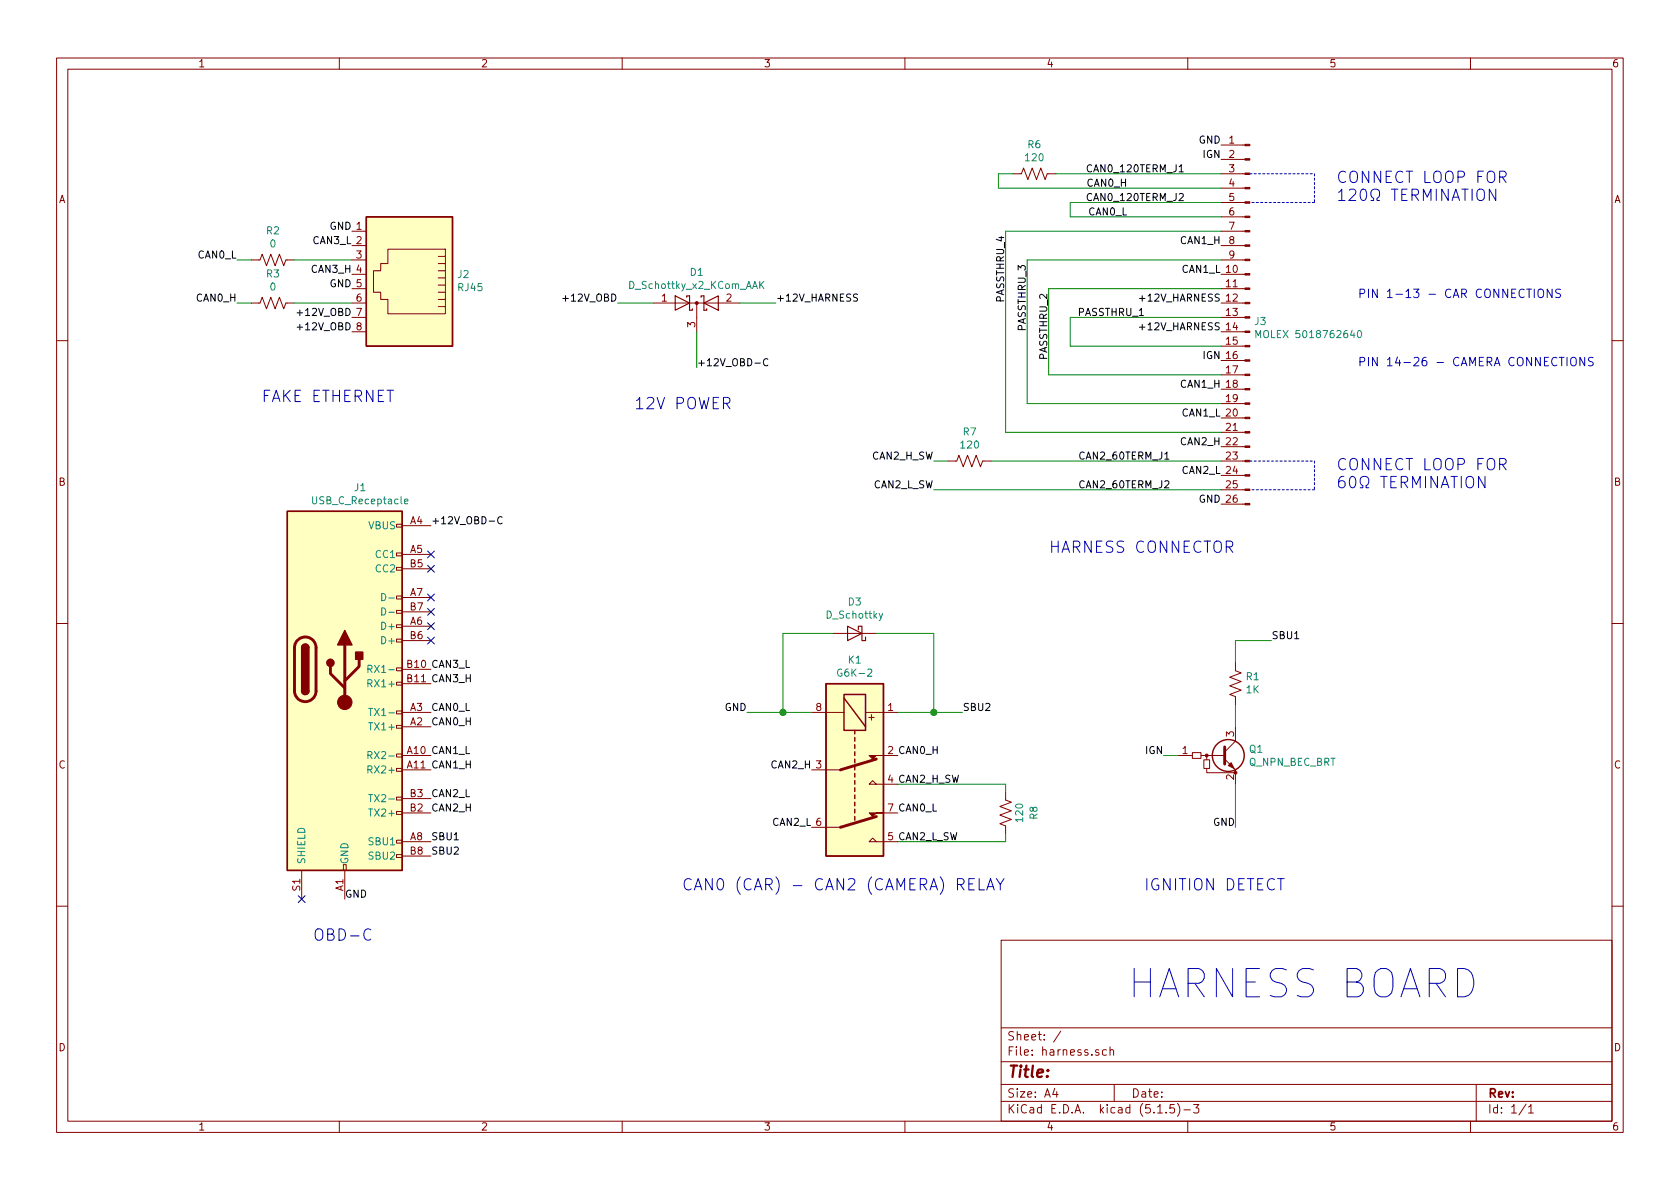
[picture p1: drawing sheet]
<svg xmlns="http://www.w3.org/2000/svg" width="297mm" height="210mm" viewBox="0 0 297 210" stroke-linecap="round" stroke-linejoin="round" font-family="sans-serif">
<g fill="none" stroke="#840000" stroke-width=".18">
<path d="M10 10.3h277v189.9h-277zM12 12.2h273v186.1h-273zM60 10.3v1.9M110 10.3v1.9M160 10.3v1.9M210 10.3v1.9M260 10.3v1.9M179.1 30.7h1.5l.4-1 .7 2 .8-2 .8 2 .7-2 .8 2 .4-1h1.5M215.9 30.7h4.2M215.9 38.3h4.2M215.9 35.8h4.2M215.9 33.3h4.2"/>
<path d="M215.9 28.2h4.2M215.9 25.6h4.2M44.4 46h1.6l.4-1 .7 2 .8-2 .7 2 .8-2 .8 2 .3-1h1.6M44.4 53.6h1.6l.4-1 .7 2 .8-2 .7 2 .8-2 .8 2 .3-1h1.6M62.2 40.9h2.6M62.2 43.4h2.6M62.2 46h2.6M62.2 48.5h2.6M62.2 51h2.6M62.2 53.6h2.6M62.2 56.1h2.6M62.2 58.7h2.6"/>
<path d="M68.6 44.1h10.1v11.4h-10.1v-2.5h-1.3v-1.3h-1.3v-3.8h1.3v-1.3h1.3zM77.5 45.3h1.2M77.5 46.6h1.2M77.5 47.9h1.2M77.5 49.1h1.2M77.5 50.4h1.2M77.5 51.7h1.2M77.5 53h1.2M77.5 54.2h1.2M115.6 53.6h15.2M123.2 53.6v5.1M215.9 40.9h4.2"/>
<path d="M215.9 43.4h4.2M215.9 46h4.2M215.9 48.5h4.2M215.9 51h4.2M215.9 53.6h4.2M215.9 56.1h4.2M215.9 58.7h4.2M10 60.2h2M215.9 79h4.2M215.9 76.4h4.2M215.9 73.9h4.2M215.9 71.4h4.2"/>
<path d="M215.9 68.8h4.2M215.9 66.3h4.2M215.9 63.7h4.2M215.9 61.2h4.2M285 60.2h2M70.1 97.8h1v.5h-1zM70.1 92.7h1v.5h-1zM71.1 93h5.1M71.1 98h5.1M167.6 81.5h1.6l.3-1 .8 2 .8-2 .7 2 .8-2 .8 2 .3-1h1.6M215.9 81.5h4.2M215.9 89.1h4.2"/>
<path d="M215.9 86.6h4.2M215.9 84.1h4.2M10 110.3h2M70.1 118.1h1v.5h-1zM70.1 113h1v.5h-1zM70.1 110.5h1v.5h-1zM70.1 107.9h1v.6h-1zM70.1 105.4h1v.5h-1zM70.1 100.3h1v.5h-1zM71.1 110.7h5.1M71.1 105.7h5.1M71.1 118.4h5.1"/>
<path d="M71.1 100.6h5.1M71.1 113.3h5.1M71.1 108.2h5.1M147.3 112h7.6M218.4 117.1v1.5l1.1 .4-2.1 .8 2.1 .7-2.1 .8 2.1 .7-2.1 .8 1 .4v1.5M285 110.3h2M70.1 135.9h1v.5h-1zM70.1 133.3h1v.6h-1zM70.1 128.3h1v.5h-1zM70.1 125.7h1v.5h-1zM70.1 120.6h1v.6h-1zM71.1 133.6h5.1"/>
<path d="M71.1 126h5.1M71.1 136.1h5.1M71.1 128.5h5.1M71.1 120.9h5.1M143.5 126h5.7M143.5 136.1h5.1M153 126h5.7M154.9 138.7l-.6-.7-.6 .7h5M156.2 133.6h2.5M177.8 139.9v1.6l1 .4-2 .7 2 .8-2 .7 2 .8-2 .8 1 .3v1.6M208.3 133.6h2.5M210.8 133.1h1.5v1h-1.5z"/>
<path d="M212.3 133.6h4.1M212.9 134.4h1v1.5h-1zM213.4 135.9v.7h5M213.4 133.6v.8M216.5 134.2l1.9 1.9v2.6M218.4 128.5v2.6l-1.9 1.9M53.3 153.9v5.1M60.7 152.9h.5v1h-.5zM61 153.9v5.1M70.1 151.1h1v.5h-1zM70.1 148.6h1v.5h-1zM70.1 143.5h1v.5h-1z"/>
<path d="M70.1 141h1v.5h-1zM71.1 148.8h5.1M71.1 143.8h5.1M71.1 141.2h5.1M71.1 151.4h5.1M143.5 146.3h5.1M154.9 148.8l-.6-.6-.6 .6h5M156.2 143.8h2.5M10 160.2h2M177 166.3h108v32h-108zM285 160.2h2M60 198.3v1.9"/>
<path d="M110 198.3v1.9M160 198.3v1.9M177 194.8h108M177 191.8h108M177 187.8h108M177 181.8h108M186.5 192.5l-.4 1h1M186.8 193v1M187.6 182.3l-1.3 2M195.6 185.7l-.4-.1-.3 .3 .1 .6 .2 .1 .4-.1M196.3 185.7l.2-.1 .3 .1 .1 .9M196.3 185.1v1.5"/>
<path d="M197 191.8v3M204.7 196.8h.8M206.2 196.7v.1M207.6 195.3h-.7l-.1 .7 .2-.1 .5 .1 .2 .2-.1 .5-.2 .1-.6-.1M208.2 195.1a1.71 1.71 0 0 1 0 2.3M209.3 196.3h1.2M210 198.3v1.9M211 195.3h1l-.5 .6 .4 .1v.7l-.2 .1-.7-.1M260 198.3v1.9M261 191.8v6.5M269.8 195.2l-1.2 2M270.3 195.8l.4-.5v1.5"/>
<path d="M270.3 196.8h.8"/>
</g>
<g fill="#ffffc2" stroke="#ffffc2" stroke-width=".18">
<path d="M64.8 38.3h15.2v22.9h-15.2z"/>
<path d="M146 120.9h10.2v30.5h-10.2z"/>
<path d="M50.8 90.4h20.3v63.5h-20.3z"/>
</g>
<g fill="none" stroke="#840000" stroke-width=".25">
<path d="M64.8 38.3h15.2v22.9h-15.2zM50.8 90.4h20.3v63.5h-20.3zM53.3 114.5a.63 .63 0 0 1 .7-.6 .63 .63 0 0 1 .6 .6M53.3 122.2a.63 .63 0 0 0 .7 .6 .63 .63 0 0 0 .6-.6M146 120.9h10.2v30.5h-10.2zM149.2 122.8h3.8v6.4h-3.8zM149.2 123.4l3.8 5.1M151.1 129.2v.6M151.1 130.4v.7M151.1 131.7v.6M151.1 133v.6M151.1 134.2v.7"/>
<path d="M151.1 135.5v.6M151.1 136.8v.6M151.1 138v.7M151.1 139.3v.6M151.1 140.6v.6M151.1 141.9v.6M151.1 143.1v.7M151.1 144.4v.6"/>
<circle cx="217.2" cy="133.6" r="2.82"/>
</g>
<g fill="#840000" stroke="#840000" stroke-width=".18">
<path d="M217.2 135.4l.5-.5 .5 1z"/>
<path d="M153.7 133.6h2.5h-1.3l-.6 .6z"/>
<path d="M153.7 143.8h2.5h-1.3l-.6 .6z"/>
<path d="M220.1 89h.9v.3h-.9z"/>
<path d="M220.1 86.5h.9v.2h-.9z"/>
<path d="M220.1 83.9h.9v.3h-.9z"/>
<path d="M220.1 81.4h.9v.3h-.9z"/>
<path d="M220.1 78.9h.9v.2h-.9z"/>
<path d="M220.1 76.3h.9v.3h-.9z"/>
<path d="M220.1 73.8h.9v.2h-.9z"/>
<path d="M220.1 71.2h.9v.3h-.9z"/>
<path d="M220.1 68.7h.9v.3h-.9z"/>
<path d="M220.1 66.2h.9v.2h-.9z"/>
<path d="M220.1 63.6h.9v.3h-.9z"/>
<path d="M220.1 61.1h.9v.2h-.9z"/>
<path d="M220.1 58.5h.9v.3h-.9z"/>
<path d="M220.1 56h.9v.3h-.9z"/>
<path d="M220.1 53.5h.9v.2h-.9z"/>
<path d="M220.1 50.9h.9v.3h-.9z"/>
<path d="M220.1 48.4h.9v.2h-.9z"/>
<path d="M220.1 45.8h.9v.3h-.9z"/>
<path d="M220.1 43.3h.9v.3h-.9z"/>
<path d="M220.1 40.8h.9v.2h-.9z"/>
<path d="M220.1 38.2h.9v.3h-.9z"/>
<path d="M220.1 35.7h.9v.2h-.9z"/>
<path d="M220.1 33.1h.9v.3h-.9z"/>
<path d="M220.1 30.6h.9v.3h-.9z"/>
<path d="M220.1 28.1h.9v.2h-.9z"/>
<path d="M220.1 25.5h.9v.3h-.9z"/>
<circle cx="213.4" cy="133.6" r=".25"/>
<circle cx="123.2" cy="53.6" r=".25"/>
<circle cx="61" cy="124.2" r="1.27"/>
</g>
<path d="M52.5 113.3a1.9 1.9 0 0 1 2.1-.6 1.9 1.9 0 0 1 1.3 1.8v7.7a1.9 1.9 0 0 1-1.9 1.9 1.9 1.9 0 0 1-1.9-1.9v-7.8l.1-.5zM58.4 117.9v1.2l2.6 2.6M61 114v10.2M63.5 116.6v1.3l-2.5 2.5M154.9 134.2l-6.3 1.9M216.5 132.1v3M154.9 144.4l-6.3 1.9" fill="none" stroke="#840000" stroke-width=".51"/>
<path d="M119.4 52.3l2.5 1.3-2.5 1.3zM121.4 52.6v-.3h.5v2.6h.5v-.3M124 52.6v-.3h.5v2.6h.5v-.3M124.5 53.6l2.5-1.3v2.6zM149.9 110.7l2.5 1.3-2.5 1.3zM151.8 111.4v-.7h.6v2.6h.6v-.7" fill="none" stroke="#840000" stroke-width=".2"/>
<g fill="none" stroke="#008484" stroke-width=".18">
<path d="M134.3 49.8v1.2M134.5 50.3l.6 .7M135.1 49.8l-.8 .7M222 59.7v-1.3l.5 1 .4-1v1.3M240.1 58.6l.2-.2a.67 .67 0 0 1 .5 .7 .67 .67 0 0 1-.5 .6l-.2-.2-.1-.3zM71.5 88.7l.6-.1v-.3h-.4l-.2 .1 .1 .6h.5M65 118.3h.7l.1-.2-.1-.3-.2-.2h-.5v1.3M65.4 118.3l.4 .6M67.5 104.9a.64 .64 0 0 1 .7 .7 .64 .64 0 0 1-.7 .6zM67.5 107.5a.64 .64 0 0 1 .7 .6 .64 .64 0 0 1-.7 .7zM68.8 105.7h.9M68.8 108.3h.9"/>
<path d="M156.1 108.5l-.5 1.1-.2 .1M65 133.5h.7l.1-.2-.1-.3-.2-.1h-.5v1.3M65 136.1l.7-.1 .1-.1-.1-.3-.2-.2h-.5v1.3M65 120.8h.7l.1-.2-.1-.3-.2-.1h-.5v1.3M65.2 127.8h.7M65.2 125.3h.7M65.4 133.5l.4 .7M65.5 125.3v1.2M65.2 143h.7M65.2 140.5h.7M65.5 140.5v1.3"/>
</g>
<g fill="#840000" stroke="#840000" stroke-width=".25">
<path d="M53.3 122.2h1.3a.63 .63 0 0 1-.6 .6 .63 .63 0 0 1-.7-.6z"/>
<path d="M53.5 114.1a.63 .63 0 0 1 .7-.2 .63 .63 0 0 1 .4 .6h-1.3z"/>
<path d="M53.3 114.5h1.3v7.7h-1.3z"/>
<path d="M62.9 115.3h1.2v1.3h-1.2z"/>
<path d="M61 111.5l1.2 2.5h-2.5z"/>
<circle cx="58.4" cy="117.2" r=".63"/>
</g>
<path d="M221 30.7h11.4M232.4 30.7v5.1M232.4 35.8h-11.4M221 81.5h11.4M232.4 81.5v5.1M232.4 86.6h-11.4" fill="none" stroke="#0000c2" stroke-width=".18" stroke-dasharray=".4 .4"/>
<g fill="none" stroke="#008400" stroke-width=".18">
<path d="M179.1 30.7h-2.6v2.6h39.4M186.7 30.7h29.2M215.9 35.8h-26.7v2.5h26.7M41.9 46h2.5M41.9 53.6h2.5M52.1 46h10.1M52.1 53.6h10.1M109.2 53.6h6.4M123.2 58.7v6.3M130.8 53.6h6.4M215.9 46h-34.3v25.4h34.3M215.9 40.9h-38.1v35.5h38.1"/>
<path d="M215.9 56.1h-26.7v5.1h26.7M215.9 51h-30.5v15.3h30.5M165.1 86.6h50.8M165.1 81.5h2.5M175.3 81.5h40.6M147.3 112h-8.9v14M154.9 112h10.2v14M224.8 113.3h-6.4v3.8M132.1 126h11.4M158.7 138.7h19.1v1.2M158.7 126h11.5M205.7 133.6h2.6"/>
<path d="M218.4 124.7v3.8M218.4 138.7v7.6M177.8 147.6v1.2h-19.1"/>
</g>
<path d="M193 29.3a.6 .6 0 0 0-.8 .4 .6 .6 0 0 0 .6 .7l.2-.1M193 34.3a.6 .6 0 0 0-.8 .4 .6 .6 0 0 0 .6 .8l.2-.1M52.5 55.3h1M52.5 57.9h1M99.5 52.8h1M151.6 52.1l-.5-.1-.1 .1v.4l.6 .3v.2l-.2 .3-.5-.1M201.5 57.9h.9M201.5 52.8h.9M135.8 63.5a.6 .6 0 0 0-.9 .5 .6 .6 0 0 0 .6 .7l.3-.1M88.8 91.5a.6 .6 0 0 0-.9 .4 .6 .6 0 0 0 .6 .7l.3-.1" fill="none" stroke="#000" stroke-width=".18"/>
<g fill="none" stroke="#0000c2" stroke-width=".18">
<path d="M261.2 33.7a.68 .68 0 0 1 .8-.3 .68 .68 0 0 1 .5 .7v.7a.66 .66 0 0 1-.7 .7 .66 .66 0 0 1-.7-.7zM264.5 33.4v2.1l-1.2-2.1v2.1M265.2 31.3h.7a.54 .54 0 0 0 .4-.5 .54 .54 0 0 0-.4-.5h-.7v2M265.6 31.3l.7 1M271.3 51.1v1.5M272 51.3a.51 .51 0 0 1 .6-.2 .51 .51 0 0 1 .3 .5v.5a.5 .5 0 0 1-.5 .5 .5 .5 0 0 1-.5-.5zM274.4 51.1v1.5l-.8-1.5v1.5M275.9 51.2a.62 .62 0 0 0-.8 .1v.4l.7 .3 .1 .3-.3 .3-.5-.1M277.1 63.2v1.5M277.8 63.4a.5 .5 0 0 1 .5-.2 .5 .5 0 0 1 .4 .5v.5a.5 .5 0 0 1-.5 .5 .5 .5 0 0 1-.5-.5zM280.2 63.2v1.5l-.9-1.5v1.5M281.7 63.3l-.6-.1-.3 .3 .2 .3 .6 .3v.4l-.2 .2-.6-.1"/>
<path d="M259.3 84.5a.68 .68 0 0 1 .8-.3 .68 .68 0 0 1 .5 .7v.7a.68 .68 0 0 1-.9 .7l-.2-.1a1.5 1.5 0 0 1-.2-1.7zM262.6 84.2v2.1l-1.2-2.1v2.1M265.2 82.1h.7a.54 .54 0 0 0 .4-.5 .54 .54 0 0 0-.4-.5h-.7v2M265.6 82.1l.7 1M122.2 155.5a.82 .82 0 0 0-1 0 .82 .82 0 0 0-.2 1 .75 .75 0 0 0 .3 .8 .75 .75 0 0 0 .9-.1M122.8 157.4l.6-2 .7 2M123 156.8h.9M125.9 155.4v2l-1.1-2v2M55.8 164.5a.68 .68 0 0 1 .8-.2 .68 .68 0 0 1 .5 .6v.7a.69 .69 0 0 1-1.1 .6 1.58 1.58 0 0 1-.2-1.7z"/>
</g>
<g fill="#008400" stroke="#008400" stroke-width=".25">
<circle cx="165.1" cy="126" r=".51"/>
<circle cx="138.4" cy="126" r=".51"/>
</g>
<g fill="none" stroke="#000084" stroke-width=".18">
<path d="M75.6 97.4l1.2 1.2M75.6 100l1.2 1.2M76.8 97.4l-1.2 1.2M76.8 100l-1.2 1.2M75.6 105l1.2 1.3M75.6 107.6l1.2 1.2M75.6 110.1l1.2 1.2M75.6 112.7l1.2 1.2M76.8 105l-1.2 1.3M76.8 107.6l-1.2 1.2M76.8 110.1l-1.2 1.2M76.8 112.7l-1.2 1.2"/>
<path d="M52.7 158.4l1.2 1.2M53.9 158.4l-1.2 1.2"/>
</g>
<text font-size="7" fill="#0000c2" x="200.1" y="176.5">HARNESS BOARD</text>
<g font-size="2.8" fill="#0000c2">
<text x="236.2" y="32.4">CONNECT LOOP FOR</text>
<text x="236.2" y="35.6">120 TERMINATION</text>
<text x="46.4" y="71.1">FAKE ETHERNET</text>
<text x="113.2" y="72.4">12V POWER</text>
<text x="236.2" y="83.2">CONNECT LOOP FOR</text>
<text x="236.2" y="86.4">60 TERMINATION</text>
<text x="186" y="97.8">HARNESS CONNECTOR</text>
<text x="126.3" y="157.5">CAN0 (CAR) - CAN2 (CAMERA) RELAY</text>
<text x="202.9" y="157.5">IGNITION DETECT</text>
<text x="56.9" y="166.4">OBD-C</text>
</g>
<text font-size="2.8" fill="#840000" x="178" y="190.5">Title:</text>
<g font-size="2.1" fill="#0000c2">
<text x="240" y="52.7">PIN 1-13 - CAR CONNECTIONS</text>
<text x="240" y="64.8">PIN 14-26 - CAMERA CONNECTIONS</text>
</g>
<g font-size="2.1" fill="#840000">
<text x="178" y="184">Sheet: /</text>
<text x="178" y="186.7">File: harness.sch</text>
<text x="178" y="196.9">KiCad E.D.A. kicad (5.1.5)-3</text>
<text x="178" y="194.1">Size: A4</text>
<text x="200" y="194.1">Date:</text>
<text x="263" y="194.1">Rev:</text>
<text x="263" y="196.9">Id: 1/1</text>
</g>
<g font-size="1.8" fill="#840000">
<text x="35" y="11.9">1</text>
<text x="85" y="11.9">2</text>
<text x="135" y="11.9">3</text>
<text x="185" y="11.9">4</text>
<text x="235" y="11.9">5</text>
<text x="285" y="11.9">6</text>
<text x="217.3" y="25.4">1</text>
<text x="217.3" y="27.9">2</text>
<text x="10.4" y="35.9">A</text>
<text x="217.3" y="30.5">3</text>
<text x="217.3" y="33">4</text>
<text x="217.3" y="35.6">5</text>
<text x="285.4" y="35.9">A</text>
<text x="217.3" y="38.1">6</text>
<text x="217.3" y="40.6">7</text>
<text x="63" y="45.7">3</text>
<text x="217.3" y="43.2">8</text>
<text x="217.3" y="45.7">9</text>
<text x="63" y="53.3">6</text>
<text x="117" y="53.3">1</text>
<text x="128.4" y="53.3">2</text>
<text x="216.8" y="50.8">11</text>
<text x="122.9" y="57.9" transform="rotate(-90 122.9 57.9)">3</text>
<text x="216.8" y="55.9">13</text>
<text x="216.8" y="61">15</text>
<text x="216.8" y="66">17</text>
<text x="216.8" y="71.1">19</text>
<text x="216.8" y="76.2">21</text>
<text x="216.8" y="81.3">23</text>
<text x="10.4" y="85.9">B</text>
<text x="216.8" y="86.4">25</text>
<text x="285.4" y="85.9">B</text>
<text x="72.5" y="92.7">A4</text>
<text x="72.5" y="97.8">A5</text>
<text x="72.5" y="100.3">B5</text>
<text x="72.5" y="105.4">A7</text>
<text x="72.5" y="107.9">B7</text>
<text x="72.5" y="110.5">A6</text>
<text x="72.5" y="113">B6</text>
<text x="72.5" y="125.7">A3</text>
<text x="144.3" y="125.7">8</text>
<text x="157" y="125.7">1</text>
<text x="72.5" y="128.3">A2</text>
<text x="154.6" y="127.4" transform="rotate(-90 154.6 127.4)">+</text>
<text x="218.2" y="130.3" transform="rotate(-90 218.2 130.3)">3</text>
<text x="10.4" y="135.9">C</text>
<text x="209.1" y="133.3">1</text>
<text x="218.2" y="137.9" transform="rotate(-90 218.2 137.9)">2</text>
<text x="285.4" y="135.9">C</text>
<text x="72.5" y="143.5">B2</text>
<text x="72.5" y="141">B3</text>
<text x="72.5" y="148.6">A8</text>
<text x="72.5" y="151.1">B8</text>
<text x="53.1" y="157.5" transform="rotate(-90 53.1 157.5)">S1</text>
<text x="60.7" y="157.6" transform="rotate(-90 60.7 157.6)">A1</text>
<text x="10.4" y="185.9">D</text>
<text x="285.4" y="185.9">D</text>
<text x="35" y="199.9">1</text>
<text x="85" y="199.9">2</text>
<text x="135" y="199.9">3</text>
<text x="185" y="199.9">4</text>
<text x="235" y="199.9">5</text>
<text x="285" y="199.9">6</text>
</g>
<g font-size="1.8" fill="#008484">
<text x="181.4" y="28.5">120</text>
<text x="181.8" y="26.2">R6</text>
<text x="47.1" y="41.4">R2</text>
<text x="47.8" y="43.8">0</text>
<text x="47.1" y="49.1">R3</text>
<text x="47.8" y="51.4">0</text>
<text x="81" y="49.2">J2</text>
<text x="81.1" y="51.5">RJ45</text>
<text x="111.4" y="51.1">D_Schottky_x2_KCom_AAK</text>
<text x="122.1" y="48.8">D1</text>
<text x="221.9" y="57.5">J3</text>
<text x="223.1" y="59.8">MOLEX 5018762640</text>
<text x="170.3" y="77">R7</text>
<text x="170" y="79.3">120</text>
<text x="55.5" y="89.2">USB_C_Receptacle</text>
<text x="62.7" y="86.9">J1</text>
<text x="65.2" y="93.6">VBUS</text>
<text x="66.6" y="98.7">CC1</text>
<text x="66.6" y="101.2">CC2</text>
<text x="150" y="107.1">D3</text>
<text x="67.8" y="111.4">D+</text>
<text x="67.8" y="113.9">D+</text>
<text x="146.3" y="109.4">D_Schottky</text>
<text x="66.1" y="119">RX1-</text>
<text x="148.5" y="119.7">G6K-2</text>
<text x="150" y="117.3">K1</text>
<text x="65.6" y="121.5">RX1+</text>
<text x="220.4" y="120.3">R1</text>
<text x="220.4" y="122.6">1K</text>
<text x="65.8" y="129.2">TX1+</text>
<text x="66.3" y="126.6">TX1-</text>
<text x="65.6" y="136.8">RX2+</text>
<text x="66.1" y="134.2">RX2-</text>
<text x="220.8" y="135.4">Q_NPN_BEC_BRT</text>
<text x="220.9" y="133.1">Q1</text>
<text x="66.3" y="141.9">TX2-</text>
<text x="65.4" y="149.5">SBU1</text>
<text x="65.8" y="144.4">TX2+</text>
<text x="180.9" y="145.2" transform="rotate(-90 180.9 145.2)">120</text>
<text x="183.4" y="144.9" transform="rotate(-90 183.4 144.9)">R8</text>
<text x="54" y="152.9" transform="rotate(-90 54 152.9)">SHIELD</text>
<text x="61.6" y="152.9" transform="rotate(-90 61.6 152.9)">GND</text>
<text x="65.4" y="152">SBU2</text>
</g>
<g font-size="1.8">
<text x="212" y="25.4">GND</text>
<text x="212.8" y="27.9">IGN</text>
<text x="192.3" y="33">CAN0_H</text>
<text x="192.8" y="30.5">CAN0_120TERM_J1</text>
<text x="192.8" y="35.6">CAN0_120TERM_J2</text>
<text x="58.3" y="40.6">GND 1</text>
<text x="192.5" y="38.1">CAN0_L</text>
<text x="35" y="45.7">CAN0_L</text>
<text x="55.3" y="43.2">CAN3_L 2</text>
<text x="208.8" y="43.2">CAN1_H</text>
<text x="34.8" y="53.3">CAN0_H</text>
<text x="55.1" y="48.3">CAN3_H 4</text>
<text x="58.3" y="50.8">GND 5</text>
<text x="100.1" y="53.3">+12V_OBD</text>
<text x="137.2" y="53.3">+12V_HARNESS</text>
<text x="177.5" y="53.6" transform="rotate(-90 177.5 53.6)">PASSTHRU_4</text>
<text x="202.1" y="53.3">+12V_HARNESS 12</text>
<text x="209" y="48.3">CAN1_L 10</text>
<text x="53.1" y="55.9">+12V_OBD 7</text>
<text x="53.1" y="58.4">+12V_OBD 8</text>
<text x="181.4" y="58.7" transform="rotate(-90 181.4 58.7)">PASSTHRU_3</text>
<text x="190.5" y="55.9">PASSTHRU_1</text>
<text x="202.1" y="58.4">+12V_HARNESS 14</text>
<text x="123.2" y="64.8">+12V_OBD-C</text>
<text x="185.2" y="63.7" transform="rotate(-90 185.2 63.7)">PASSTHRU_2</text>
<text x="212.8" y="63.5">IGN 16</text>
<text x="208.8" y="68.6">CAN1_H 18</text>
<text x="209" y="73.7">CAN1_L 20</text>
<text x="154.2" y="81.3">CAN2_H_SW</text>
<text x="191.3" y="81.3">CAN2_60TERM_J1</text>
<text x="208.8" y="78.7">CAN2_H 22</text>
<text x="209" y="83.8">CAN2_L 24</text>
<text x="154.4" y="86.4">CAN2_L_SW</text>
<text x="191.3" y="86.4">CAN2_60TERM_J2</text>
<text x="212" y="88.9">GND 26</text>
<text x="76.2" y="92.7">+12V_OBD-C</text>
<text x="224.8" y="113">SBU1</text>
<text x="72" y="118.1">B10 CAN3_L</text>
<text x="72" y="120.6">B11 CAN3_H</text>
<text x="76.2" y="125.7">CAN0_L</text>
<text x="128.1" y="125.7">GND</text>
<text x="170.2" y="125.7">SBU2</text>
<text x="76.2" y="128.3">CAN0_H</text>
<text x="72" y="133.3">A10 CAN1_L</text>
<text x="72" y="135.9">A11 CAN1_H</text>
<text x="136.4" y="135.9">CAN2_H 3</text>
<text x="157" y="133.3">2 CAN0_H</text>
<text x="202.6" y="133.3">IGN</text>
<text x="76.2" y="141">CAN2_L</text>
<text x="76.2" y="143.5">CAN2_H</text>
<text x="157" y="138.4">4 CAN2_H_SW</text>
<text x="157" y="143.5">7 CAN0_L</text>
<text x="76.2" y="148.6">SBU1</text>
<text x="136.6" y="146">CAN2_L 6</text>
<text x="157" y="148.6">5 CAN2_L_SW</text>
<text x="214.5" y="146">GND</text>
<text x="76.2" y="151.1">SBU2</text>
<text x="61" y="158.7">GND</text>
</g>
</svg>
